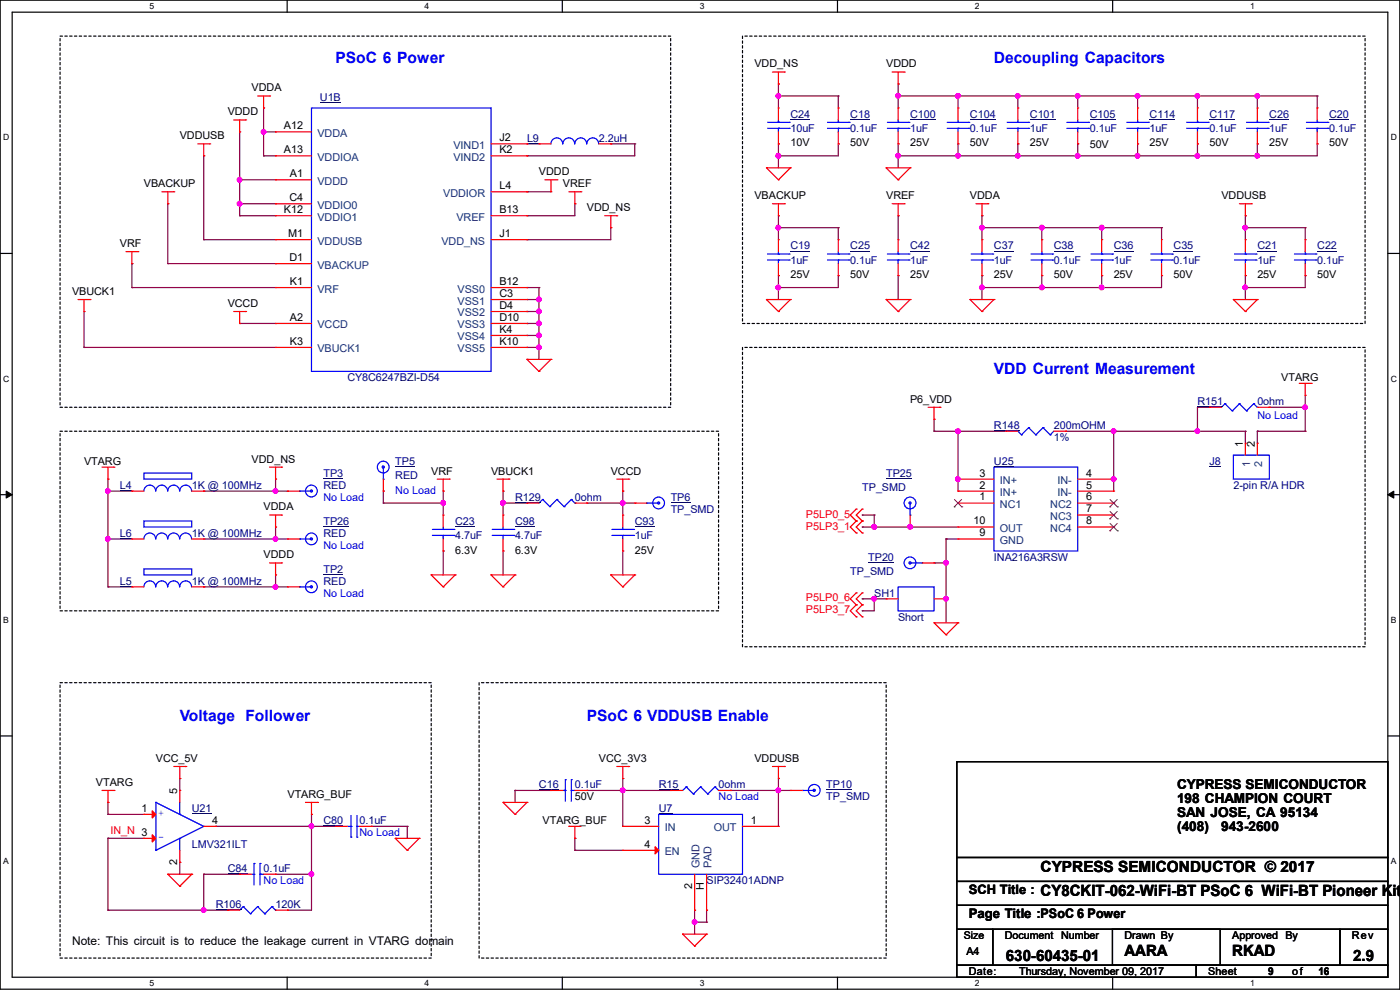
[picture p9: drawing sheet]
<svg xmlns="http://www.w3.org/2000/svg" width="297mm" height="210mm" viewBox="0 0 297 210" stroke-linecap="round" stroke-linejoin="round" font-family="sans-serif">
<path d="M0 0h297v209.8h-297zM2.6 2.6h291.8v204.7h-291.8z" fill="none" stroke="#000" stroke-width=".25"/>
<g fill="#fff">
<path d="M31.7 .3h1v2h-1z"/>
<path d="M31.7 207.6h1v1.9h-1z"/>
</g>
<path d="M60.9 0v2.6M60.9 207.3v2.5" fill="none" stroke="#000" stroke-width=".25"/>
<g fill="#fff">
<path d="M90.1 .3h1v2h-1z"/>
<path d="M90.1 207.6h1v1.9h-1z"/>
</g>
<path d="M119.3 0v2.6M119.3 207.3v2.5" fill="none" stroke="#000" stroke-width=".25"/>
<g fill="#fff">
<path d="M148.5 .3h.9v2h-.9z"/>
<path d="M148.5 207.6h.9v1.9h-.9z"/>
</g>
<path d="M177.7 0v2.6M177.7 207.3v2.5" fill="none" stroke="#000" stroke-width=".25"/>
<g fill="#fff">
<path d="M206.8 .3h1v2h-1z"/>
<path d="M206.8 207.6h1v1.9h-1z"/>
</g>
<path d="M236.1 0v2.6M236.1 207.3v2.5" fill="none" stroke="#000" stroke-width=".25"/>
<g fill="#fff">
<path d="M265.2 .3h1v2h-1z"/>
<path d="M265.2 207.6h1v1.9h-1z"/>
<path d="M.7 28.2h1.2v1.9h-1.2z"/>
<path d="M295.1 28.2h1.2v1.9h-1.2z"/>
<path d="M.7 79.3h1.2v2h-1.2z"/>
<path d="M295.1 79.3h1.2v2h-1.2z"/>
</g>
<path d="M0 53.8h2.6M294.4 53.8h2.6" fill="none" stroke="#000" stroke-width=".25"/>
<g fill="#fff">
<path d="M.7 130.5h1.2v2h-1.2z"/>
<path d="M295.1 130.5h1.1v2h-1.1z"/>
</g>
<path d="M0 104.9h2.6M294.4 104.9h2.6" fill="none" stroke="#000" stroke-width=".25"/>
<path d="M1.3 104.2l1.3 .7-1.3 .8zM294.4 104.9l1.3-.7v1.5z" fill="#000" stroke="#000" stroke-width=".21"/>
<g fill="#fff">
<path d="M.7 181.7h1.2v2h-1.2z"/>
<path d="M295.1 181.7h1.1v2h-1.1z"/>
</g>
<path d="M0 156.1h2.6M294.4 156.1h2.6M203 161.6h91.4v20.3h-91.4zM203 181.9h91.4v5.1h-91.4zM203 187h91.4v5.1h-91.4zM203 197.1h7.6v7.7h-7.6zM203 192.1h91.4v5h-91.4zM210.6 197.1h73.7v7.7h-73.7zM236 197.1h22.9v7.7h-22.9zM284.3 197.1h10.1v7.7h-10.1zM203 204.8h50.8v2.5h-50.8zM253.8 204.8h40.6v2.5h-40.6z" fill="none" stroke="#000" stroke-width=".25"/>
<path d="M12.7 7.7h129.6v78.7h-129.6zM157.5 7.7h132.1v60.9h-132.1zM157.5 73.7h132.1v63.5h-132.1zM12.7 91.5h139.7v38.1h-139.7zM12.7 144.8h78.8v58.4h-78.8zM101.6 144.8h86.4v58.4h-86.4z" fill="none" stroke="#000" stroke-width=".25" stroke-dasharray=".5 .5"/>
<g fill="none" stroke="#800040" stroke-width=".25">
<path d="M165.1 17.8h.1M165.1 17.8v5.1M190.5 17.8h.1M190.5 17.8v5.1M43.2 33.1h.1M43.2 33.1v17.7M50.8 28h.1M50.8 38.1h.1M50.8 28v17.8M50.8 38.1h7.7M55.9 22.9h.1M55.9 28h.1"/>
<path d="M55.9 33.1h.1M55.9 33.1h2.6M55.9 22.9v10.2M55.9 28h2.6M111.8 30.5h.1M111.8 33.1h.1M111.8 30.5h2.5M129.6 30.5h.1M129.6 30.5h5.1M134.7 30.5h.1M134.7 30.5v2.6h-22.9M165.1 33.1h.1"/>
<path d="M165.1 30.5h.1M165.1 20.4h.1M165.1 20.4h12.7M165.1 30.5v5.1M177.8 30.5h.1M177.8 20.4h.1M177.8 30.5v2.6h-12.7M177.8 20.4v2.5M190.5 33.1h.1M190.5 30.5h.1M190.5 20.4h.1M190.5 30.5v5.1"/>
<path d="M190.5 20.4h88.9M203.2 30.5h.1M203.2 20.4h.1M203.2 33.1h.1M203.2 20.4v2.5M203.2 30.5v2.6M215.9 30.5h.1M215.9 33.1h.1M215.9 20.4h.1M215.9 20.4v2.5M215.9 30.5v2.6M228.6 30.5h.1"/>
<path d="M228.6 20.4h.1M228.6 33.1h.1M228.6 20.4v2.5M228.6 30.5v2.6M241.3 30.5h.1M241.3 33.1h.1M241.3 20.4h.1M241.3 20.4v2.5M241.3 30.5v2.6M254 30.5h.1M254 20.4h.1M254 33.1h.1"/>
<path d="M254 20.4v2.5M254 30.5v2.6M266.7 30.5h.1M266.7 33.1h.1M266.7 20.4h.1M266.7 20.4v2.5M266.7 30.5v2.6M279.4 30.5h.1M279.4 20.4h.1M279.4 30.5v2.6h-88.9M279.4 20.4v2.5M28 55.9h.1"/>
<path d="M28 55.9v5.1M35.6 43.2h.1M35.6 55.9h.1M35.6 43.2v12.7M35.6 55.9h22.9M43.2 50.8h.1M43.2 50.8h15.3M50.8 45.8h.1M50.8 43.2h.1M50.8 45.8h7.7M50.8 43.2h7.7M111.8 40.7h.1"/>
<path d="M111.8 50.8h.1M111.8 45.8h.1M111.8 40.7h5.1M122 43.2h.1M122 43.2v2.6h-10.2M129.6 48.3h.1M129.6 48.3v2.5h-17.8M165.1 48.3h.1M165.1 45.8h.1M165.1 58.5h.1M165.1 45.8v5M165.1 58.5v5"/>
<path d="M165.1 48.3h12.7M177.8 58.5h.1M177.8 48.3h.1M177.8 48.3v2.5M177.8 58.5v2.5h-12.7M190.5 45.8h.1M190.5 58.5h.1M190.5 45.8v5M190.5 58.5v5M208.3 58.5h.1M208.3 48.3h.1M208.3 45.8h.1"/>
<path d="M208.3 48.3h38.1M208.3 45.8v5M208.3 58.5v5M221 58.5h.1M221 48.3h.1M221 48.3v2.5M221 58.5v2.5M233.7 58.5h.1M233.7 48.3h.1M233.7 48.3v2.5M233.7 58.5v2.5M246.4 58.5h.1"/>
<path d="M246.4 48.3h.1M246.4 58.5v2.5h-38.1M246.4 48.3v2.5M264.2 58.5h.1M264.2 48.3h.1M264.2 45.8h.1M264.2 48.3h12.7M264.2 45.8v5M264.2 58.5v5M276.9 58.5h.1M276.9 48.3h.1M276.9 58.5v2.5h-12.7"/>
<path d="M276.9 48.3v2.5M17.8 73.7h.1M17.8 66.1h.1M17.8 73.7h40.7M17.8 66.1v7.6M28 61h.1M28 61h30.5M50.8 68.6h.1M50.8 68.6h7.7M111.8 61h.1M111.8 63.5h.1M111.8 66.1h.1"/>
<path d="M111.8 68.6h.1M111.8 71.2h.1M111.8 73.7h.1M111.8 61h2.5M111.8 63.5h2.5M111.8 66.1h2.5M111.8 68.6h2.5M111.8 71.2h2.5M111.8 73.7h2.5M114.3 61h.1M114.3 63.5h.1M114.3 66.1h.1"/>
<path d="M114.3 68.6h.1M114.3 71.2h.1M114.3 73.7h.1M114.3 61v15.2M165.1 61h.1M208.3 61h.1M221 61h.1M233.7 61h.1M264.2 61h.1M198.2 91.5h.1M198.2 88.9h.1M198.2 91.5h15.2"/>
<path d="M198.2 88.9v2.6M203.2 91.5h.1M203.2 91.5v12.7M226.1 91.5h.1M226.1 91.5h38.1M236.3 91.5h.1M236.3 91.5v12.7M254 91.5h.1M254 86.4h.1M254 86.4v5.1M254 86.4h2.6M264.2 91.5h.1"/>
<path d="M264.2 91.5v2.5M266.7 91.5h.1M266.7 91.5v2.5M266.7 91.5h10.2M269.3 86.4h.1M269.3 86.4h7.6M276.9 91.5h.1M276.9 86.4h.1M276.9 83.9v7.6M22.9 101.6h.1M22.9 114.3h.1M22.9 104.2h.1"/>
<path d="M22.9 101.6v22.9M22.9 114.3h5.1M22.9 104.2h5.1M43.2 104.2h.1M43.2 114.3h.1M43.2 114.3h17.8M43.2 104.2h17.8M58.5 101.6h.1M58.5 111.8h.1M58.5 104.2h.1M58.5 114.3h.1M58.5 101.6v2.6"/>
<path d="M58.5 111.8v2.5M81.3 104.2h.1M81.3 106.7h.1M81.3 106.7h12.7M81.3 104.2v2.5M94 104.2h.1M94 116.9h.1M94 106.7h.1M94 104.2v5.1M94 116.9v5.1M106.7 106.7h.1M106.7 116.9h.1"/>
<path d="M106.7 104.2h.1M106.7 104.2v5.1M106.7 116.9v5.1M106.7 106.7h5.1M124.5 106.7h.1M124.5 106.7h10.2M132.1 116.9h.1M132.1 106.7h.1M132.1 104.2h.1M132.1 104.2v5.1M132.1 116.9v5.1M182.9 111.8h.1"/>
<path d="M182.9 109.3h.1M182.9 111.8h20.3M182.9 109.3h2.6M185.5 109.3h.1M185.5 111.8h.1M185.5 109.3v2.5M193.1 111.8h.1M198.2 119.4h.1M198.2 119.4h2.5M200.7 114.3h.1M200.7 119.4h.1M200.7 114.3h2.5"/>
<path d="M200.7 114.3v17.8M203.2 101.6h.1M236.3 101.6h.1M22.9 124.5h.1M22.9 124.5h5.1M43.2 124.5h.1M43.2 124.5h17.8M58.5 122h.1M58.5 124.5h.1M58.5 122v2.5M182.9 127h.1M182.9 129.6h.1"/>
<path d="M182.9 127h5.1M185.5 127h.1M185.5 127v2.6h-2.6M200.7 127h.1M22.9 172.8h.1M22.9 170.2h.1M22.9 177.8h.1M22.9 170.2v2.6M22.9 177.8v15.3M22.9 172.8h7.6M22.9 177.8h7.6M38.1 165.1h.1"/>
<path d="M38.1 165.1v2.6M45.8 175.3h.1M45.8 175.3h25.4M66.1 172.8h.1M66.1 175.3h.1M66.1 172.8v20.3h-5.1M78.8 175.3h.1M78.8 175.3h7.6M86.4 175.3h.1M86.4 175.3v2.5M109.3 167.7h.1M109.3 167.7h7.6"/>
<path d="M109.3 167.7v2.5M122 177.8h.1M122 177.8v2.6M124.5 167.7h.1M124.5 167.7h17.8M132.1 165.1h.1M132.1 167.7h.1M132.1 165.1v10.2M155 167.7h.1M155 167.7h12.7M165.1 167.7h.1M165.1 165.1h.1"/>
<path d="M165.1 165.1v10.2M22.9 193.1h.1M22.9 193.1h25.4M38.1 182.9h.1M38.1 182.9v2.6M43.2 185.5h.1M43.2 193.1h.1M43.2 185.5v7.6M43.2 185.5h7.6M58.5 185.5h.1M58.5 185.5h7.6M61 193.1h.1"/>
<path d="M66.1 185.5h.1M122 180.4h.1M122 180.4h10.1M147.4 193.1h.1M147.4 195.6h.1M147.4 193.1v5.1M147.4 195.6h2.5M149.9 195.6h.1M149.9 193.1h.1M149.9 193.1v2.5"/>
</g>
<g fill="#f0f" stroke="#f0f" stroke-width=".25">
<circle cx="203.2" cy="33" r=".49"/>
<circle cx="190.5" cy="33" r=".49"/>
<circle cx="190.5" cy="20.3" r=".49"/>
<circle cx="228.6" cy="33" r=".49"/>
<circle cx="215.9" cy="33" r=".49"/>
<circle cx="228.6" cy="20.3" r=".49"/>
<circle cx="215.9" cy="20.3" r=".49"/>
<circle cx="241.3" cy="33" r=".49"/>
<circle cx="241.3" cy="20.3" r=".49"/>
<circle cx="165.1" cy="33" r=".49"/>
<circle cx="165.1" cy="20.3" r=".49"/>
<circle cx="165.1" cy="48.3" r=".49"/>
<circle cx="165.1" cy="61" r=".49"/>
<circle cx="132.1" cy="106.7" r=".49"/>
<circle cx="106.7" cy="106.7" r=".49"/>
<circle cx="22.9" cy="114.3" r=".49"/>
<circle cx="22.9" cy="104.2" r=".49"/>
<circle cx="58.4" cy="104.2" r=".49"/>
<circle cx="58.4" cy="114.3" r=".49"/>
<circle cx="58.4" cy="124.5" r=".49"/>
<circle cx="114.3" cy="63.5" r=".49"/>
<circle cx="114.3" cy="66.1" r=".49"/>
<circle cx="114.3" cy="68.6" r=".49"/>
<circle cx="114.3" cy="71.1" r=".49"/>
<circle cx="114.3" cy="73.7" r=".49"/>
<circle cx="50.8" cy="38.1" r=".49"/>
<circle cx="50.8" cy="43.2" r=".49"/>
<circle cx="55.9" cy="28" r=".49"/>
<circle cx="203.2" cy="20.3" r=".49"/>
<circle cx="208.3" cy="61" r=".49"/>
<circle cx="208.3" cy="48.3" r=".49"/>
<circle cx="233.7" cy="48.3" r=".49"/>
<circle cx="221" cy="48.3" r=".49"/>
<circle cx="233.7" cy="61" r=".49"/>
<circle cx="221" cy="61" r=".49"/>
<circle cx="264.2" cy="61" r=".49"/>
<circle cx="264.2" cy="48.3" r=".49"/>
<circle cx="94" cy="106.7" r=".49"/>
<circle cx="132.1" cy="167.7" r=".49"/>
<circle cx="147.3" cy="195.6" r=".49"/>
<circle cx="266.7" cy="20.3" r=".49"/>
<circle cx="254" cy="20.3" r=".49"/>
<circle cx="266.7" cy="33" r=".49"/>
<circle cx="254" cy="33" r=".49"/>
<circle cx="66.1" cy="175.3" r=".49"/>
<circle cx="66.1" cy="185.4" r=".49"/>
<circle cx="43.2" cy="193.1" r=".49"/>
<circle cx="185.4" cy="127" r=".49"/>
<circle cx="254" cy="91.5" r=".49"/>
<circle cx="203.2" cy="101.6" r=".49"/>
<circle cx="203.2" cy="91.5" r=".49"/>
<circle cx="236.2" cy="101.6" r=".49"/>
<circle cx="236.2" cy="91.5" r=".49"/>
<circle cx="193.1" cy="111.8" r=".49"/>
<circle cx="185.4" cy="111.8" r=".49"/>
<circle cx="200.7" cy="119.4" r=".49"/>
<circle cx="200.7" cy="127" r=".49"/>
<circle cx="276.9" cy="86.4" r=".49"/>
<circle cx="165.1" cy="167.7" r=".49"/>
</g>
<g fill="none" stroke="#f00" stroke-width=".25">
<path d="M163.9 15.3h2.5M165.1 17.8h.1M165.1 15.3v2.5M166.4 15.3h.1M189.3 15.3h2.5M190.5 17.8h.1M190.5 15.3v2.5M191.8 15.3h.1M42 30.5h2.5M43.2 33.1h.1M43.2 30.5v2.6M44.5 30.5h.1"/>
<path d="M49.6 25.4h2.5M50.8 28h.1M50.8 25.4v2.6M52.1 25.4h.1M54.7 20.4h2.5M55.9 22.9h.1M55.9 20.4v2.5M57.2 20.4h.1M58.5 28h.1M58.5 38.1h.1M58.5 33.1h.1M58.5 38.1h7.6"/>
<path d="M58.5 28h7.6M58.5 33.1h7.6M104.2 30.5h7.6M104.2 33.1h7.6M111.8 30.5h.1M111.8 33.1h.1M114.3 30.5h.1M114.3 30.5h2.6M115.6 38.1h2.6M116.9 38.1v2.6M118.2 38.1h.1M127 30.5h2.6"/>
<path d="M129.6 30.5h.1M162.6 35.6h.1M162.6 35.6h5.1M162.6 35.6l2.5 2.5M165.1 38.1h.1M165.1 22.9h.1M165.1 30.5h.1M165.1 22.9v2.5M165.1 28v2.5M167.7 35.6h.1M167.7 35.6l-2.6 2.5M177.8 22.9h.1"/>
<path d="M177.8 30.5h.1M177.8 22.9v2.5M177.8 28v2.5M188 35.6h.1M188 35.6h5.1M188 35.6l2.5 2.5M190.5 38.1h.1M190.5 22.9h.1M190.5 30.5h.1M190.5 22.9v2.5M190.5 28v2.5M193.1 35.6h.1"/>
<path d="M193.1 35.6l-2.6 2.5M203.2 22.9h.1M203.2 30.5h.1M203.2 22.9v2.5M203.2 28v2.5M215.9 22.9h.1M215.9 30.5h.1M215.9 22.9v2.5M215.9 28v2.5M228.6 22.9h.1M228.6 30.5h.1M228.6 22.9v2.5"/>
<path d="M228.6 28v2.5M241.3 22.9h.1M241.3 30.5h.1M241.3 22.9v2.5M241.3 28v2.5M254 22.9h.1M254 30.5h.1M254 22.9v2.5M254 28v2.5M266.7 22.9h.1M266.7 30.5h.1M266.7 22.9v2.5"/>
<path d="M266.7 28v2.5M279.4 22.9h.1M279.4 30.5h.1M279.4 22.9v2.5M279.4 28v2.5M26.7 53.4h2.6M28 55.9h.1M28 53.4v2.5M29.3 53.4h.1M34.3 40.7h2.6M35.6 43.2h.1M35.6 40.7v2.5"/>
<path d="M36.9 40.7h.1M58.5 55.9h.1M58.5 43.2h.1M58.5 45.8h.1M58.5 50.8h.1M58.5 43.2h7.6M58.5 45.8h7.6M58.5 50.8h7.6M58.5 55.9h7.6M104.2 45.8h7.6M104.2 40.7h7.6M104.2 50.8h7.6"/>
<path d="M111.8 50.8h.1M111.8 40.7h.1M111.8 45.8h.1M116.9 40.7h.1M120.7 40.7h2.5M122 43.2h.1M122 40.7v2.5M123.2 40.7h.1M128.3 45.8h2.6M129.6 48.3h.1M129.6 45.8v2.5M130.9 45.8h.1"/>
<path d="M163.9 43.2h2.5M165.1 45.8h.1M165.1 50.8h.1M165.1 58.5h.1M165.1 43.2v2.6M165.1 50.8v2.6M165.1 55.9v2.6M166.4 43.2h.1M177.8 50.8h.1M177.8 58.5h.1M177.8 50.8v2.6M177.8 55.9v2.6"/>
<path d="M189.3 43.2h2.5M190.5 45.8h.1M190.5 50.8h.1M190.5 58.5h.1M190.5 43.2v2.6M190.5 50.8v2.6M190.5 55.9v2.6M191.8 43.2h.1M207.1 43.2h2.5M208.3 45.8h.1M208.3 50.8h.1M208.3 58.5h.1"/>
<path d="M208.3 43.2v2.6M208.3 50.8v2.6M208.3 55.9v2.6M209.6 43.2h.1M221 50.8h.1M221 58.5h.1M221 50.8v2.6M221 55.9v2.6M233.7 50.8h.1M233.7 58.5h.1M233.7 50.8v2.6M233.7 55.9v2.6"/>
<path d="M246.4 50.8h.1M246.4 58.5h.1M246.4 50.8v2.6M246.4 55.9v2.6M262.9 43.2h2.6M264.2 45.8h.1M264.2 50.8h.1M264.2 58.5h.1M264.2 43.2v2.6M264.2 50.8v2.6M264.2 55.9v2.6M265.5 43.2h.1"/>
<path d="M276.9 50.8h.1M276.9 58.5h.1M276.9 50.8v2.6M276.9 55.9v2.6M16.6 63.5h2.5M17.8 66.1h.1M17.8 63.5v2.6M19.1 63.5h.1M49.6 66.1h2.5M50.8 68.6h.1M50.8 66.1v2.5M52.1 66.1h.1"/>
<path d="M58.5 73.7h.1M58.5 68.6h.1M58.5 61h.1M58.5 68.6h7.6M58.5 73.7h7.6M58.5 61h7.6M104.2 63.5h7.6M104.2 66.1h7.6M104.2 71.2h7.6M104.2 68.6h7.6M104.2 73.7h7.6M104.2 61h7.6"/>
<path d="M111.8 76.2h.1M111.8 66.1h.1M111.8 71.2h.1M111.8 68.6h.1M111.8 63.5h.1M111.8 73.7h.1M111.8 61h.1M111.8 76.2h5.1M111.8 76.2l2.5 2.6M114.3 78.8h.1M116.9 76.2h.1M116.9 76.2l-2.6 2.6"/>
<path d="M162.6 63.5h.1M162.6 63.5h5.1M162.6 63.5l2.5 2.6M165.1 66.1h.1M167.7 63.5h.1M167.7 63.5l-2.6 2.6M188 63.5h.1M188 63.5h5.1M188 63.5l2.5 2.6M190.5 66.1h.1M193.1 63.5h.1M193.1 63.5l-2.6 2.6"/>
<path d="M205.8 63.5h.1M205.8 63.5h5.1M205.8 63.5l2.5 2.6M208.3 66.1h.1M210.9 63.5h.1M210.9 63.5l-2.6 2.6M261.7 63.5h.1M261.7 63.5h5M261.7 63.5l2.5 2.6M264.2 66.1h.1M266.7 63.5h.1M266.7 63.5l-2.5 2.6"/>
<path d="M21.6 99.1h2.6M22.9 99.1v2.5M24.2 99.1h.1M57.2 99.1h2.5M58.5 99.1v2.5M59.7 99.1h.1M196.9 86.4h2.5M198.2 88.9h.1M198.2 86.4v2.5M199.4 86.4h.1M213.4 91.5h.1M213.4 91.5h2.5"/>
<path d="M223.6 91.5h2.5M226.1 91.5h.1M256.6 86.4h.1M256.6 86.4h2.5M264.2 94h.1M264.2 94v2.6M266.7 94h.1M266.7 86.4h2.6M266.7 94v2.6M269.3 86.4h.1M275.6 81.3h2.6M276.9 83.9h.1"/>
<path d="M276.9 81.3v2.6M278.2 81.3h.1M22.9 101.6h.1M28 104.2h.1M28 114.3h.1M28 104.2h2.5M28 114.3h2.5M40.7 104.2h2.5M40.7 114.3h2.5M43.2 104.2h.1M43.2 114.3h.1M57.2 109.3h2.5"/>
<path d="M57.2 119.4h2.5M58.5 101.6h.1M58.5 111.8h.1M58.5 109.3v2.5M58.5 119.4v2.6M59.7 109.3h.1M59.7 119.4h.1M61 104.2h.1M61 114.3h.1M61 104.2h2.5M61 114.3h2.5M81.3 104.2h.1"/>
<path d="M81.3 101.6v2.6M92.8 101.6h2.5M94 104.2h.1M94 109.3h.1M94 116.9h.1M94 101.6v2.6M94 109.3v2.5M94 114.3v2.6M95.3 101.6h.1M105.5 101.6h2.5M106.7 104.2h.1M106.7 109.3h.1"/>
<path d="M106.7 116.9h.1M106.7 101.6v2.6M106.7 109.3v2.5M106.7 114.3v2.6M108 101.6h.1M111.8 106.7h.1M111.8 106.7h2.5M122 106.7h2.5M124.5 106.7h.1M130.9 101.6h2.5M132.1 104.2h.1M132.1 109.3h.1"/>
<path d="M132.1 116.9h.1M132.1 101.6v2.6M132.1 109.3v2.5M132.1 114.3v2.6M133.4 101.6h.1M134.7 106.7h.1M134.7 106.7h2.5M181.7 108h.1M181.7 110.5h.1M181.7 113.1h.1M181.7 108l-1.3 1.3 1.3 1.2M181.7 110.5l-1.3 1.3 1.3 1.3"/>
<path d="M182.9 108h.1M182.9 110.5h.1M182.9 113.1h.1M182.9 108l-1.2 1.3 1.2 1.2M182.9 110.5l-1.2 1.3 1.2 1.3M193.1 111.8h.1M193.1 109.3v2.5M195.6 119.4h2.6M198.2 119.4h.1M203.2 106.7h.1M203.2 104.2h.1M203.2 101.6h.1"/>
<path d="M203.2 111.8h.1M203.2 114.3h.1M203.2 101.6h7.7M203.2 104.2h7.7M203.2 106.7h7.7M203.2 114.3h7.7M203.2 111.8h7.7M228.6 101.6h7.7M228.6 109.3h7.7M228.6 104.2h7.7M228.6 106.7h7.7M228.6 111.8h7.7"/>
<path d="M236.3 104.2h.1M236.3 101.6h.1M236.3 106.7h.1M236.3 109.3h.1M236.3 111.8h.1M28 124.5h.1M28 124.5h2.5M40.7 124.5h2.5M43.2 124.5h.1M58.5 122h.1M61 124.5h.1M61 124.5h2.5"/>
<path d="M91.5 122h.1M91.5 122h5.1M91.5 122l2.5 2.5M94 124.5h.1M96.6 122h.1M96.6 122l-2.6 2.5M104.2 122h.1M104.2 122h5.1M104.2 122l2.5 2.5M106.7 124.5h.1M109.3 122h.1M109.3 122l-2.6 2.5"/>
<path d="M129.6 122h.1M129.6 122h5.1M129.6 122l2.5 2.5M132.1 124.5h.1M134.7 122h.1M134.7 122l-2.6 2.5M181.7 125.8h.1M181.7 128.3h.1M181.7 130.9h.1M181.7 125.8l-1.3 1.2 1.3 1.3M181.7 128.3l-1.3 1.3 1.3 1.3M182.9 125.8h.1"/>
<path d="M182.9 128.3h.1M182.9 130.9h.1M182.9 125.8l-1.2 1.2 1.2 1.3M182.9 128.3l-1.2 1.3 1.2 1.3M188 127h.1M188 127h2.5M198.2 132.1h.1M198.2 132.1h5M198.2 132.1l2.5 2.6M198.2 127h2.5M200.7 134.7h.1M200.7 127h.1"/>
<path d="M203.2 132.1h.1M203.2 132.1l-2.5 2.6M21.6 167.7h2.6M22.9 170.2h.1M22.9 167.7v2.5M24.2 167.7h.1M30.5 172.8h.1M30.5 177.8h.1M30.5 177.8h2.6M30.5 172.8h2.6M36.9 162.6h2.5M38.1 165.1h.1"/>
<path d="M38.1 167.7h.1M38.1 162.6v2.5M38.1 167.7v2.5M39.4 162.6h.1M43.2 175.3h2.6M45.8 175.3h.1M64.8 170.2h2.6M66.1 172.8h.1M66.1 170.2v2.6M67.4 170.2h.1M71.2 175.3h.1M71.2 175.3h2.5"/>
<path d="M76.2 175.3h2.6M78.8 175.3h.1M83.9 177.8h.1M83.9 177.8h5M83.9 177.8l2.5 2.6M88.9 177.8h.1M88.9 177.8l-2.5 2.6M106.7 170.2h.1M106.7 170.2h5.1M106.7 170.2l2.6 2.6M109.3 172.8h.1M111.8 170.2h.1"/>
<path d="M111.8 170.2l-2.5 2.6M116.9 167.7h.1M116.9 167.7h2.5M120.7 175.3h.1M120.7 175.3h2.5M122 177.8h.1M122 175.3v2.5M122 167.7h2.5M124.5 167.7h.1M130.9 162.6h2.5M132.1 165.1h.1M132.1 175.3h.1"/>
<path d="M132.1 162.6v2.5M132.1 175.3h7.6M133.4 162.6h.1M142.3 167.7h.1M142.3 167.7h2.5M152.4 167.7h2.6M155 167.7h.1M157.5 175.3h7.6M163.9 162.6h2.5M165.1 165.1h.1M165.1 175.3h.1M165.1 162.6v2.5"/>
<path d="M166.4 162.6h.1M167.7 167.7h.1M167.7 167.7h2.5M35.6 185.5h.1M35.6 185.5h5.1M35.6 185.5l2.5 2.5M38.1 188h.1M38.1 182.9h.1M38.1 180.4v2.5M40.7 185.5h.1M40.7 185.5l-2.6 2.5M48.3 193.1h.1"/>
<path d="M48.3 193.1h2.5M50.8 185.5h.1M50.8 185.5h2.6M55.9 185.5h2.6M58.5 185.5h.1M58.5 193.1h2.5M61 193.1h.1M86.4 180.4h.1M132.1 180.4h.1M132.1 180.4h7.6M144.8 198.2h.1M144.8 198.2h5.1"/>
<path d="M144.8 198.2l2.6 2.5M147.4 193.1h.1M147.4 185.5v7.6M149.9 198.2h.1M149.9 193.1h.1M149.9 198.2l-2.5 2.5M149.9 185.5v7.6M147.4 200.7h.1"/>
</g>
<g fill="none" stroke="#00f" stroke-width=".25">
<path d="M66.1 22.9h38.1v55.9h-38.1zM116.9 30.5a1.25 1.25 0 0 1 1.2-1.2 1.25 1.25 0 0 1 1.3 1.2M119.4 30.5a1.25 1.25 0 0 1 1.3-1.2 1.25 1.25 0 0 1 1.2 1.2M122 30.5a1.25 1.25 0 0 1 1.2-1.2 1.25 1.25 0 0 1 1.3 1.2 1.27 1.27 0 0 1 1.2-1.2 1.27 1.27 0 0 1 1.3 1.2M162.9 27.2h4.5M162.9 26h4.5M165.1 26h.1M165.1 27.2h.1M165.1 25.4v.6M165.1 27.2v.8M167.4 27.2h.1M167.4 26h.1"/>
<path d="M175.6 27.2h4.5M175.6 26h4.5M177.8 26h.1M177.8 27.2h.1M177.8 25.4v.6M177.8 27.2v.8M180.1 27.2h.1M180.1 26h.1M188.3 27.2h4.5M188.3 26h4.5M190.5 26h.1M190.5 27.2h.1"/>
<path d="M190.5 25.4v.6M190.5 27.2v.8M192.8 27.2h.1M192.8 26h.1M201 27.2h4.5M201 26h4.5M203.2 26h.1M203.2 27.2h.1M203.2 25.4v.6M203.2 27.2v.8M205.5 27.2h.1M205.5 26h.1"/>
<path d="M213.7 27.2h4.5M213.7 26h4.5M215.9 26h.1M215.9 27.2h.1M215.9 25.4v.6M215.9 27.2v.8M218.2 27.2h.1M218.2 26h.1M226.4 27.2h4.5M226.4 26h4.5M228.6 26h.1M228.6 27.2h.1"/>
<path d="M228.6 25.4v.6M228.6 27.2v.8M230.9 27.2h.1M230.9 26h.1M239.1 27.2h4.5M239.1 26h4.5M241.3 26h.1M241.3 27.2h.1M241.3 25.4v.6M241.3 27.2v.8M243.6 27.2h.1M243.6 26h.1"/>
<path d="M251.8 27.2h4.5M251.8 26h4.5M254 26h.1M254 27.2h.1M254 25.4v.6M254 27.2v.8M256.3 27.2h.1M256.3 26h.1M264.5 27.2h4.5M264.5 26h4.5M266.7 26h.1M266.7 27.2h.1"/>
<path d="M266.7 25.4v.6M266.7 27.2v.8M269 27.2h.1M269 26h.1M277.2 27.2h4.5M277.2 26h4.5M279.4 26h.1M279.4 27.2h.1M279.4 25.4v.6M279.4 27.2v.8M281.7 27.2h.1M281.7 26h.1"/>
<path d="M162.9 55.2h4.5M162.9 53.9h4.5M165.1 53.9h.1M165.1 55.2h.1M165.1 53.4v.5M165.1 55.2v.7M167.4 55.2h.1M167.4 53.9h.1M175.6 55.2h4.5M175.6 53.9h4.5M177.8 53.9h.1M177.8 55.2h.1"/>
<path d="M177.8 53.4v.5M177.8 55.2v.7M180.1 55.2h.1M180.1 53.9h.1M188.3 55.2h4.5M188.3 53.9h4.5M190.5 53.9h.1M190.5 55.2h.1M190.5 53.4v.5M190.5 55.2v.7M192.8 55.2h.1M192.8 53.9h.1"/>
<path d="M206 55.2h4.6M206 53.9h4.6M208.3 53.9h.1M208.3 55.2h.1M208.3 53.4v.5M208.3 55.2v.7M210.6 55.2h.1M210.6 53.9h.1M218.7 55.2h4.6M218.7 53.9h4.6M221 53.9h.1M221 55.2h.1"/>
<path d="M221 53.4v.5M221 55.2v.7M223.3 55.2h.1M223.3 53.9h.1M231.4 55.2h4.6M231.4 53.9h4.6M233.7 53.9h.1M233.7 55.2h.1M233.7 53.4v.5M233.7 55.2v.7M236 55.2h.1M236 53.9h.1"/>
<path d="M244.1 55.2h4.6M244.1 53.9h4.6M246.4 53.9h.1M246.4 55.2h.1M246.4 53.4v.5M246.4 55.2v.7M248.7 55.2h.1M248.7 53.9h.1M261.9 55.2h4.6M261.9 53.9h4.6M264.2 53.9h.1M264.2 55.2h.1"/>
<path d="M264.2 53.4v.5M264.2 55.2v.7M266.5 55.2h.1M266.5 53.9h.1M274.6 55.2h4.6M274.6 53.9h4.6M276.9 53.9h.1M276.9 55.2h.1M276.9 53.4v.5M276.9 55.2v.7M279.2 55.2h.1M279.2 53.9h.1"/>
<path d="M81.3 99.1v2.5M210.9 99.1h17.7v17.8h-17.7zM215.9 91.5h.1M215.9 91.5l.8 .7M216.7 92.2h.1M218.2 90.7h.1M218.2 90.7l1.6 1.5M218.2 90.7l-1.5 1.5M219.8 92.2h.1M221.3 90.7h.1M221.3 90.7l1.5 1.5M221.3 90.7l-1.5 1.5"/>
<path d="M222.8 92.2h.1M223.6 91.5l-.8 .7M259.9 85.6h.1M259.9 85.6l-.8 .8M259.9 85.6l1.5 1.6M261.4 87.2h.1M261.7 96.6h7.6v5h-7.6zM262.9 85.6h.1M262.9 85.6l-1.5 1.6M262.9 85.6l1.6 1.6M264.5 87.2h.1M266 85.6h.1"/>
<path d="M266 85.6l-1.5 1.6M266 85.6l.7 .8M266.7 86.4h.1M30.5 100.4h10.2v1.2h-10.2zM30.5 110.5h10.2v1.3h-10.2zM30.5 104.2a1.25 1.25 0 0 1 1.3-1.3 1.25 1.25 0 0 1 1.2 1.3 1.27 1.27 0 0 1 1.3-1.3 1.27 1.27 0 0 1 1.3 1.3M30.5 114.3a1.25 1.25 0 0 1 1.3-1.2 1.25 1.25 0 0 1 1.2 1.2 1.27 1.27 0 0 1 1.3-1.2 1.27 1.27 0 0 1 1.3 1.2M35.6 104.2a1.25 1.25 0 0 1 1.3-1.3 1.25 1.25 0 0 1 1.2 1.3M35.6 114.3a1.25 1.25 0 0 1 1.3-1.2 1.25 1.25 0 0 1 1.2 1.2M38.1 104.2a1.25 1.25 0 0 1 1.3-1.3 1.25 1.25 0 0 1 1.2 1.3M38.1 114.3a1.25 1.25 0 0 1 1.3-1.2 1.25 1.25 0 0 1 1.2 1.2M63.5 104.2h.1"/>
<path d="M63.5 114.3h.1M63.5 104.2h2.6M63.5 114.3h2.6M81.3 101.6h.1M91.7 113.6h4.6M91.7 112.3h4.6M94 112.3h.1M94 113.6h.1M94 111.8v.5M94 113.6v.7M96.3 113.6h.1M96.3 112.3h.1"/>
<path d="M104.4 113.6h4.6M104.4 112.3h4.6M106.7 112.3h.1M106.7 113.6h.1M106.7 111.8v.5M106.7 113.6v.7M109 113.6h.1M109 112.3h.1M115.1 106h.1M115.1 106l-.8 .7M115.1 106l1.5 1.5M116.6 107.5h.1"/>
<path d="M118.2 106h.1M118.2 106l-1.6 1.5M118.2 106l1.5 1.5M119.7 107.5h.1M121.2 106h.1M121.2 106l-1.5 1.5M121.2 106l.8 .7M122 106.7h.1M129.8 113.6h4.6M129.8 112.3h4.6M132.1 112.3h.1M132.1 113.6h.1"/>
<path d="M132.1 111.8v.5M132.1 113.6v.7M134.4 113.6h.1M134.4 112.3h.1M137.2 106.7h.1M137.2 106.7h2.5M193.1 109.3h.1M193.1 106.7v2.6M193.1 119.4h2.5M195.6 119.4h.1M30.5 120.7h10.2v1.3h-10.2zM35.6 124.5a1.27 1.27 0 0 0-1.3-1.3 1.27 1.27 0 0 0-1.3 1.3 1.25 1.25 0 0 0-1.2-1.3 1.25 1.25 0 0 0-1.3 1.3"/>
<path d="M38.1 124.5a1.25 1.25 0 0 0-1.2-1.3 1.25 1.25 0 0 0-1.3 1.3M40.6 124.5a1.25 1.25 0 0 0-1.2-1.3 1.25 1.25 0 0 0-1.3 1.3M63.5 124.5h.1M63.5 124.5h2.6M190.5 124.5h7.7v5.1h-7.7zM33.1 170.2h.1M33.1 170.2v10.2M33.1 170.2l10.1 5.1M38.1 177.8h.1M38.1 172.8h.1M38.1 170.2v2.6M38.1 177.8v2.6"/>
<path d="M43.2 175.3h.1M43.2 175.3l-10.1 5.1M73.7 175.3h.8M74.5 177.6h.1M74.5 175.3h.1M74.5 173v4.6M75.7 175.3h.1M75.7 177.6h.1M75.7 175.3h.5M75.7 173v4.6M119.4 167.7h.5M119.9 167.7h.1"/>
<path d="M119.9 165.4h.1M119.9 165.4v4.6M121.2 165.4h.1M121.2 167.7h.1M121.2 167.7h.8M121.2 165.4v4.6M139.7 172.8h17.8v12.7h-17.8zM145.6 166.9h.1M145.6 166.9l-.8 .8M145.6 166.9l1.5 1.5M147.1 168.4h.1M148.6 166.9h.1"/>
<path d="M148.6 166.9l-1.5 1.5M148.6 166.9l1.6 1.5M150.2 168.4h.1M151.7 166.9h.1M151.7 166.9l-1.5 1.5M151.7 166.9l.7 .8M152.4 167.7h.1M170.2 167.7h.1M170.2 167.7h2.6M33.1 180.4h.1M51.6 192.3h.1M51.6 192.3l-.8 .8"/>
<path d="M51.6 192.3l1.5 1.5M53.1 193.8h.1M53.4 185.5h.5M53.9 185.5h.1M53.9 183.2h.1M53.9 183.2v4.5M54.7 192.3h.1M54.7 192.3l-1.6 1.5M54.7 192.3l1.5 1.5M55.2 183.2h.1M55.2 185.5h.1M55.2 185.5h.7"/>
<path d="M55.2 183.2v4.5M56.2 193.8h.1M57.7 192.3h.1M57.7 192.3l-1.5 1.5M57.7 192.3l.8 .8M58.5 193.1h.1"/>
<circle cx="81.3" cy="99.1" r="1.25"/>
<circle cx="81.3" cy="99.1" r=".23"/>
<circle cx="66.1" cy="104.2" r="1.25"/>
<circle cx="66.1" cy="114.3" r="1.25"/>
<circle cx="66.1" cy="104.2" r=".23"/>
<circle cx="66.1" cy="114.3" r=".23"/>
<circle cx="139.7" cy="106.7" r="1.25"/>
<circle cx="139.7" cy="106.7" r=".23"/>
<circle cx="193.1" cy="119.4" r="1.25"/>
<circle cx="193.1" cy="106.7" r="1.25"/>
<circle cx="193.1" cy="119.4" r=".23"/>
<circle cx="193.1" cy="106.7" r=".23"/>
<circle cx="66.1" cy="124.5" r="1.25"/>
<circle cx="66.1" cy="124.5" r=".23"/>
<circle cx="172.7" cy="167.7" r="1.25"/>
<circle cx="172.7" cy="167.7" r=".23"/>
</g>
<g fill="none" stroke="#000080" stroke-width=".21">
<path d="M67.9 21.8h4.4M111.8 30.4h2.5M167.7 25.3h4.2M180.4 25.3h4.2M193.1 25.3h5.4M205.8 25.3h5.4M218.5 25.3h5.4M231.2 25.3h5.4M243.9 25.3h5.4M256.6 25.3h5.4M269.3 25.3h4.2M282 25.3h4.2"/>
<path d="M167.7 53.3h4.2M180.4 53.3h4.2M193.1 53.3h4.2M210.9 53.3h4.2M223.6 53.3h4.2M236.3 53.3h4.2M249 53.3h4.2M266.7 53.3h4.2M279.4 53.3h4.2M83.9 99h4.2M210.9 91.4h5.4M210.9 99h4.2"/>
<path d="M254 86.3h5.5M256.6 99h2.4M25.4 104.1h2.6M25.4 114.2h2.6M68.6 101.5h4.2M68.6 111.7h5.5M96.6 111.7h4.2M109.3 111.7h4.2M109.3 106.6h5.4M134.7 111.7h4.2M142.3 106.6h4.2M184.2 119.3h5.5"/>
<path d="M188 101.5h5.5M25.4 124.4h2.6M68.6 121.8h4.2M40.7 172.6h4.2M68.6 175.2h4.2M114.3 167.6h4.2M139.7 167.6h4.2M139.7 172.6h3M175.3 167.6h5.5M45.8 193h5.4M48.3 185.3h4.2"/>
</g>
<g fill="#f00" stroke="#f00" stroke-width=".25">
<path d="M139 179.6l.7 .8-.7 .7z"/>
<path d="M32.3 172l.8 .8-.8 .7z"/>
<path d="M32.3 177.1l.8 .7-.8 .8z"/>
</g>
<g fill="none" stroke="#804000" stroke-width=".21">
<path d="M202.4 107.5h.1M202.5 106l1.5 1.5M204 106l-1.6 1.5M204 107.5h.1M235.5 107.5h.1M235.5 110.1h.1M235.5 112.6h.1M235.5 106l1.6 1.5M235.5 108.5l1.6 1.6M235.5 111l1.6 1.6M237 106l-1.5 1.5M237 108.5l-1.5 1.6"/>
<path d="M237 111l-1.5 1.6M237.1 107.5h.1M237.1 110.1h.1M237.1 112.6h.1"/>
</g>
<g font-size="3.3" fill="#00f">
<text x="71.2" y="13.3">PSoC 6 Power</text>
<text x="210.9" y="13.3">Decoupling Capacitors</text>
<text x="210.9" y="79.3">VDD Current Measurement</text>
<text x="38.1" y="153">Voltage Follower</text>
<text x="124.5" y="153">PSoC 6 VDDUSB Enable</text>
</g>
<g font-size="3.3">
<text x="220.8" y="184.9">CYPRESS SEMICONDUCTOR © 2017</text>
<text x="220.8" y="190.1">CY8CKIT-062-WiFi-BT PSoC 6 WiFi-BT Pioneer Kit</text>
<text x="213.4" y="203.8">630-60435-01</text>
<text x="238.5" y="202.8">AARA</text>
<text x="261.4" y="202.8">RKAD</text>
<text x="287.1" y="203.8">2.9</text>
</g>
<g font-size="2.9">
<text x="249.7" y="167.3">CYPRESS SEMICONDUCTOR</text>
<text x="249.7" y="170.3">198 CHAMPION COURT</text>
<text x="249.7" y="173.2">SAN JOSE, CA 95134</text>
<text x="249.7" y="176.2">(408)</text>
<text x="259.1" y="176.2">943-2600</text>
</g>
<g font-size="2.8">
<text x="205.5" y="189.6">SCH Title :</text>
<text x="205.5" y="194.7">Page Title :PSoC 6 Power</text>
</g>
<text font-size="2.5" x="15.3" y="200.4">Note: This circuit is to reduce the leakage current in VTARG domain</text>
<g font-size="2.3">
<text x="160.1" y="14.3">VDD_NS</text>
<text x="188" y="14.3">VDDD</text>
<text x="53.4" y="19.4">VDDA</text>
<text x="38.1" y="29.5">VDDUSB</text>
<text x="48.3" y="24.5">VDDD</text>
<text x="60.2" y="27.4">A12</text>
<text x="106" y="30">J2</text>
<text x="60.2" y="32.5">A13</text>
<text x="106" y="32.5">K2</text>
<text x="167.7" y="31.1">10V</text>
<text x="180.4" y="31.1">50V</text>
<text x="193.1" y="31.1">25V</text>
<text x="205.8" y="31.1">50V</text>
<text x="218.5" y="31.1">25V</text>
<text x="231.2" y="31.3">50V</text>
<text x="243.9" y="31.1">25V</text>
<text x="256.6" y="31.1">50V</text>
<text x="269.3" y="31.1">25V</text>
<text x="282" y="31.1">50V</text>
<text x="30.5" y="39.7">VBACKUP</text>
<text x="61.5" y="37.6">A1</text>
<text x="106" y="40.1">L4</text>
<text x="114.3" y="37.2">VDDD</text>
<text x="119.4" y="39.7">VREF</text>
<text x="60.2" y="45.2">K12</text>
<text x="61.4" y="42.7">C4</text>
<text x="106" y="45.2">B13</text>
<text x="124.5" y="44.8">VDD_NS</text>
<text x="160.1" y="42.2">VBACKUP</text>
<text x="188" y="42.2">VREF</text>
<text x="205.8" y="42.2">VDDA</text>
<text x="259.1" y="42.2">VDDUSB</text>
<text x="25.4" y="52.4">VRF</text>
<text x="61.1" y="50.3">M1</text>
<text x="106" y="50.3">J1</text>
<text x="61.4" y="55.4">D1</text>
<text x="167.7" y="59">25V</text>
<text x="180.4" y="59">50V</text>
<text x="193.1" y="59">25V</text>
<text x="210.9" y="59">25V</text>
<text x="223.6" y="59">50V</text>
<text x="236.3" y="59">25V</text>
<text x="249" y="59">50V</text>
<text x="266.7" y="59">25V</text>
<text x="279.4" y="59">50V</text>
<text x="15.3" y="62.6">VBUCK1</text>
<text x="48.3" y="65.1">VCCD</text>
<text x="61.5" y="60.5">K1</text>
<text x="106" y="65.5">D4</text>
<text x="106" y="63">C3</text>
<text x="106" y="60.5">B12</text>
<text x="61.5" y="68.1">A2</text>
<text x="106" y="70.6">K4</text>
<text x="106" y="68.1">D10</text>
<text x="61.5" y="73.2">K3</text>
<text x="106" y="73.2">K10</text>
<text x="271.8" y="80.9">VTARG</text>
<text x="193.1" y="85.4">P6_VDD</text>
<text x="263.7" y="94.8" transform="rotate(-90 263.7 94.8)">1</text>
<text x="266.2" y="94.8" transform="rotate(-90 266.2 94.8)">2</text>
<text x="17.8" y="98.6">VTARG</text>
<text x="53.4" y="98.1">VDD_NS</text>
<text x="91.5" y="100.7">VRF</text>
<text x="104.2" y="100.7">VBUCK1</text>
<text x="129.6" y="100.7">VCCD</text>
<text x="207.8" y="101.1">3</text>
<text x="230.4" y="101.1">4</text>
<text x="207.8" y="106.2">1</text>
<text x="207.8" y="103.6">2</text>
<text x="230.4" y="103.6">5</text>
<text x="230.4" y="106.2">6</text>
<text x="55.9" y="108.3">VDDA</text>
<text x="206.5" y="111.3">10</text>
<text x="207.8" y="113.8">9</text>
<text x="230.4" y="108.7">7</text>
<text x="230.4" y="111.3">8</text>
<text x="55.9" y="118.4">VDDD</text>
<text x="96.6" y="117.4">6.3V</text>
<text x="109.3" y="117.4">6.3V</text>
<text x="134.7" y="117.4">25V</text>
<text x="33.1" y="161.6">VCC_5V</text>
<text x="127" y="161.6">VCC_3V3</text>
<text x="160.1" y="161.6">VDDUSB</text>
<text x="20.4" y="166.7">VTARG</text>
<text x="30" y="172.2">1</text>
<text x="37.6" y="168.4" transform="rotate(-90 37.6 168.4)">5</text>
<text x="61" y="169.2">VTARG_BUF</text>
<text x="122" y="169.8">50V</text>
<text x="45" y="174.8">4</text>
<text x="115.1" y="174.8">VTARG_BUF</text>
<text x="136.7" y="174.8">3</text>
<text x="136.7" y="179.8">4</text>
<text x="159.3" y="174.8">1</text>
<text x="37.6" y="183.4" transform="rotate(-90 37.6 183.4)">2</text>
<text x="146.8" y="188.5" transform="rotate(-90 146.8 188.5)">2</text>
<text x="149.4" y="188.9" transform="rotate(-90 149.4 188.9)">H</text>
<text x="205" y="202.5">A4</text>
<text x="213.1" y="199.2">Document</text>
<text x="225.1" y="199.2">Number</text>
<text x="238.5" y="199.2">Drawn By</text>
<text x="261.4" y="199.2">Approved By</text>
<text x="286.8" y="199.2">Rev</text>
<text x="205.5" y="206.8">Date:</text>
<text x="216.2" y="206.8">Thursday, November 09, 2017</text>
<text x="256.3" y="206.8">Sheet</text>
<text x="269" y="206.9">9</text>
<text x="274.1" y="206.8">of</text>
<text x="279.7" y="206.9">16</text>
</g>
<g font-size="2.3" fill="#000080">
<text x="67.9" y="21.4">U1B</text>
<text x="167.7" y="25">C24</text>
<text x="167.7" y="28">10uF</text>
<text x="180.4" y="25">C18</text>
<text x="180.4" y="28">0.1uF</text>
<text x="193.1" y="25">C100</text>
<text x="193.1" y="28">1uF</text>
<text x="205.8" y="25">C104</text>
<text x="205.8" y="28">0.1uF</text>
<text x="218.5" y="25">C101</text>
<text x="218.5" y="28">1uF</text>
<text x="231.2" y="25">C105</text>
<text x="231.2" y="28">0.1uF</text>
<text x="243.9" y="25">C114</text>
<text x="243.9" y="28">1uF</text>
<text x="256.6" y="25">C117</text>
<text x="256.6" y="28">0.1uF</text>
<text x="269.3" y="25">C26</text>
<text x="269.3" y="28">1uF</text>
<text x="282" y="25">C20</text>
<text x="282" y="28">0.1uF</text>
<text x="111.8" y="30.1">L9</text>
<text x="127" y="30.1">2.2uH</text>
<text x="167.7" y="52.9">C19</text>
<text x="180.4" y="52.9">C25</text>
<text x="193.1" y="52.9">C42</text>
<text x="210.9" y="52.9">C37</text>
<text x="223.6" y="52.9">C38</text>
<text x="236.3" y="52.9">C36</text>
<text x="249" y="52.9">C35</text>
<text x="266.7" y="52.9">C21</text>
<text x="279.4" y="52.9">C22</text>
<text x="167.7" y="56">1uF</text>
<text x="180.4" y="56">0.1uF</text>
<text x="193.1" y="56">1uF</text>
<text x="210.9" y="56">1uF</text>
<text x="223.6" y="56">0.1uF</text>
<text x="236.3" y="56">1uF</text>
<text x="249" y="56">0.1uF</text>
<text x="266.7" y="56">1uF</text>
<text x="279.4" y="56">0.1uF</text>
<text x="73.7" y="80.9">CY8C6247BZI-D54</text>
<text x="254" y="85.9">R151</text>
<text x="266.7" y="85.9">0ohm</text>
<text x="210.9" y="91">R148</text>
<text x="223.6" y="91">200mOHM</text>
<text x="223.6" y="93.6">1%</text>
<text x="68.6" y="101.2">TP3</text>
<text x="83.9" y="98.6">TP5</text>
<text x="83.9" y="101.7">RED</text>
<text x="188" y="101.2">TP25</text>
<text x="210.9" y="98.6">U25</text>
<text x="256.6" y="98.6">J8</text>
<text x="25.4" y="103.7">L4</text>
<text x="40.7" y="103.7">1K @ 100MHz</text>
<text x="68.6" y="103.7">RED</text>
<text x="109.3" y="106.3">R129</text>
<text x="122" y="106.3">0ohm</text>
<text x="142.3" y="106.3">TP6</text>
<text x="182.9" y="104.2">TP_SMD</text>
<text x="261.7" y="103.7">2-pin R/A HDR</text>
<text x="25.4" y="113.9">L6</text>
<text x="40.7" y="113.9">1K @ 100MHz</text>
<text x="68.6" y="111.3">TP26</text>
<text x="68.6" y="113.9">RED</text>
<text x="96.6" y="111.3">C23</text>
<text x="109.3" y="111.3">C98</text>
<text x="134.7" y="111.3">C93</text>
<text x="142.3" y="108.8">TP_SMD</text>
<text x="96.6" y="114.4">4.7uF</text>
<text x="109.3" y="114.4">4.7uF</text>
<text x="134.7" y="114.4">1uF</text>
<text x="184.2" y="119">TP20</text>
<text x="210.9" y="119">INA216A3RSW</text>
<text x="25.4" y="124">L5</text>
<text x="40.7" y="124">1K @ 100MHz</text>
<text x="68.6" y="121.5">TP2</text>
<text x="68.6" y="124">RED</text>
<text x="180.4" y="122">TP_SMD</text>
<text x="185.5" y="126.6">SH1</text>
<text x="190.5" y="131.7">Short</text>
<text x="114.3" y="167.2">C16</text>
<text x="122" y="167.2">0.1uF</text>
<text x="139.7" y="167.2">R15</text>
<text x="152.4" y="167.2">0ohm</text>
<text x="175.3" y="167.2">TP10</text>
<text x="40.7" y="172.3">U21</text>
<text x="139.7" y="172.3">U7</text>
<text x="175.3" y="169.8">TP_SMD</text>
<text x="40.7" y="179.9">LMV321ILT</text>
<text x="68.6" y="174.8">C80</text>
<text x="76.2" y="174.8">0.1uF</text>
<text x="48.3" y="185">C84</text>
<text x="55.9" y="185">0.1uF</text>
<text x="149.9" y="187.5">SIP32401ADNP</text>
<text x="45.8" y="192.6">R106</text>
<text x="58.5" y="192.6">120K</text>
</g>
<g font-size="2.3" fill="#004080">
<text x="67.4" y="29">VDDA</text>
<text x="67.4" y="34.1">VDDIOA</text>
<text x="96.2" y="31.6">VIND1</text>
<text x="96.2" y="34.1">VIND2</text>
<text x="67.4" y="39.2">VDDD</text>
<text x="94" y="41.7">VDDIOR</text>
<text x="67.4" y="44.3">VDDIO0</text>
<text x="67.4" y="46.8">VDDIO1</text>
<text x="96.8" y="46.8">VREF</text>
<text x="67.4" y="51.9">VDDUSB</text>
<text x="93.6" y="51.9">VDD_NS</text>
<text x="67.4" y="57">VBACKUP</text>
<text x="67.4" y="62.1">VRF</text>
<text x="97.1" y="64.6">VSS1</text>
<text x="97.1" y="62.1">VSS0</text>
<text x="67.4" y="69.7">VCCD</text>
<text x="97.1" y="67.1">VSS2</text>
<text x="97.1" y="69.7">VSS3</text>
<text x="67.4" y="74.8">VBUCK1</text>
<text x="97.1" y="72.2">VSS4</text>
<text x="97.1" y="74.8">VSS5</text>
<text x="265.3" y="99.1" transform="rotate(-90 265.3 99.1)">1</text>
<text x="267.8" y="99.1" transform="rotate(-90 267.8 99.1)">2</text>
<text x="212.1" y="107.8">NC1</text>
<text x="212.1" y="105.2">IN+</text>
<text x="212.1" y="102.7">IN+</text>
<text x="222.8" y="107.8">NC2</text>
<text x="224.3" y="105.2">IN-</text>
<text x="224.3" y="102.7">IN-</text>
<text x="212.1" y="112.9">OUT</text>
<text x="222.8" y="110.3">NC3</text>
<text x="222.8" y="112.9">NC4</text>
<text x="212.1" y="115.4">GND</text>
<text x="141" y="176.4">IN</text>
<text x="151.4" y="176.4">OUT</text>
<text x="141" y="181.4">EN</text>
<text x="148.4" y="184.2" transform="rotate(-90 148.4 184.2)">GND</text>
<text x="151" y="184.2" transform="rotate(-90 151 184.2)">PAD</text>
</g>
<g font-size="2.3" fill="#00f">
<text x="266.7" y="89">No Load</text>
<text x="68.6" y="106.3">No Load</text>
<text x="83.9" y="104.7">No Load</text>
<text x="68.6" y="116.4">No Load</text>
<text x="68.6" y="126.6">No Load</text>
<text x="152.4" y="169.8">No Load</text>
<text x="76.2" y="177.4">No Load</text>
<text x="55.9" y="187.5">No Load</text>
</g>
<g font-size="2.3" fill="#f00">
<text x="171" y="109.8">P5LP0_5</text>
<text x="171" y="112.4">P5LP3_1</text>
<text x="171" y="127.6">P5LP0_6</text>
<text x="171" y="130.1">P5LP3_7</text>
<text x="23.4" y="176.9">IN_N 3</text>
</g>
<text font-size="2.2" x="204.5" y="199.2">Size</text>
<g font-size="2.1" fill="#00f">
<text x="33.6" y="173.1">+</text>
<text x="33.6" y="178.2">-</text>
</g>
<g font-size="1.8">
<text x="31.7" y="1.9">5</text>
<text x="90.1" y="1.9">4</text>
<text x="148.5" y="1.9">3</text>
<text x="206.8" y="1.9">2</text>
<text x="265.2" y="1.9">1</text>
<text x=".7" y="29.8">D</text>
<text x="295.1" y="29.8">D</text>
<text x=".7" y="80.9">C</text>
<text x="295.1" y="80.9">C</text>
<text x=".7" y="132.1">B</text>
<text x="295.1" y="132.1">B</text>
<text x=".7" y="183.3">A</text>
<text x="295.1" y="183.3">A</text>
<text x="31.7" y="209.2">5</text>
<text x="90.1" y="209.2">4</text>
<text x="148.5" y="209.2">3</text>
<text x="206.8" y="209.2">2</text>
<text x="265.2" y="209.2">1</text>
</g>
</svg>
